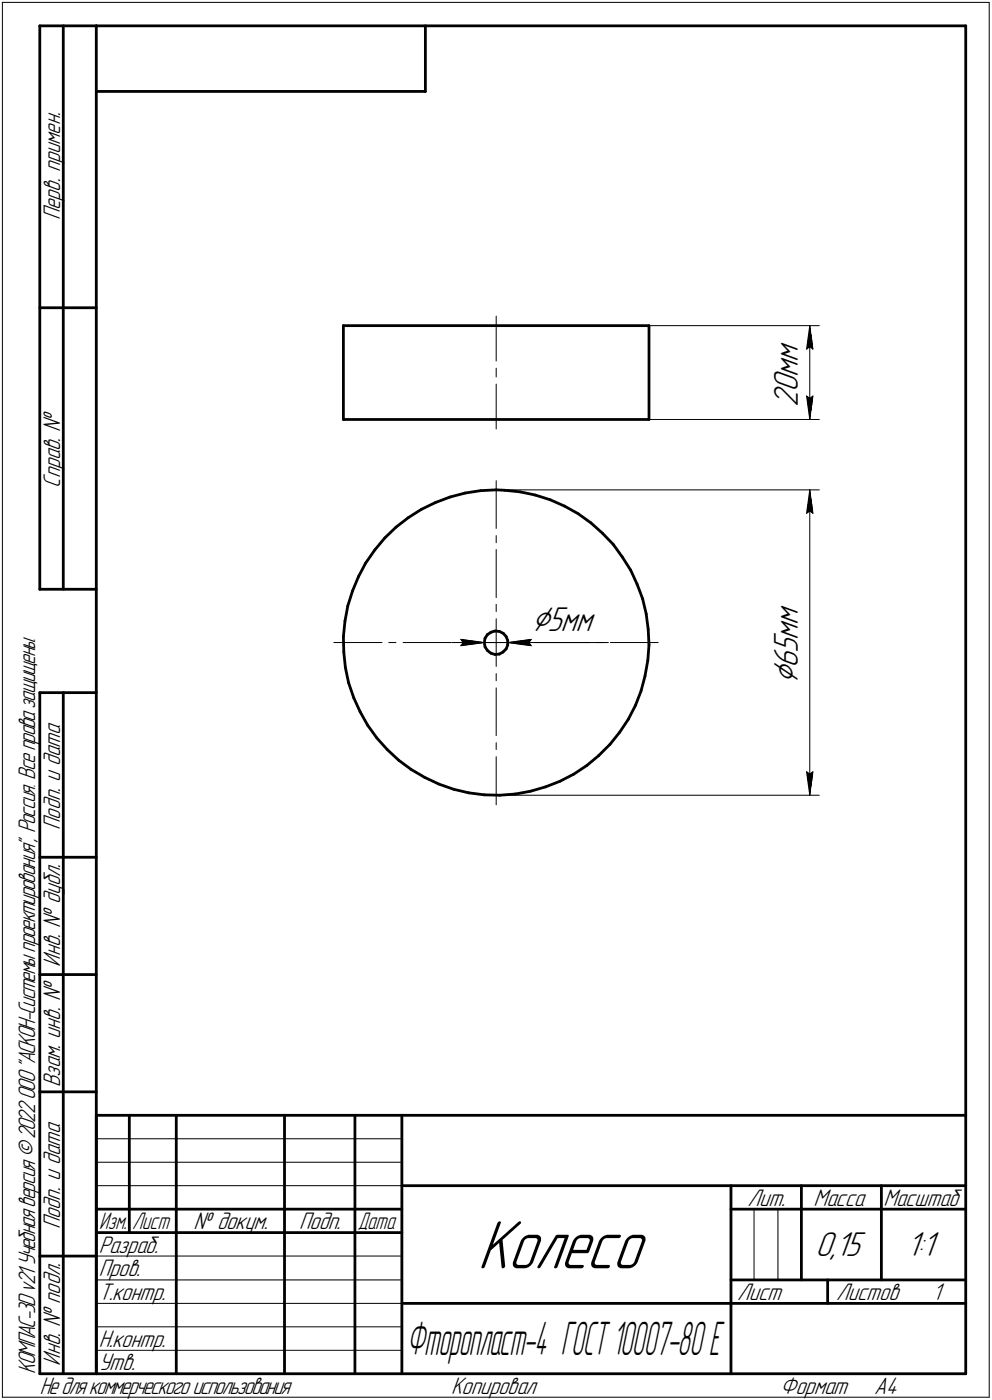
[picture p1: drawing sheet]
<svg xmlns="http://www.w3.org/2000/svg" width="211mm" height="298mm" viewBox="0 0 211 298" stroke-linecap="round" stroke-linejoin="round" font-family="sans-serif">
<g fill="none" stroke="#000" stroke-width=".59">
<path d="M8.5 5.5v120zM8.5 5.5h12zM13.5 5.5v120zM20.5 5.5v287zM20.5 5.5h185zM20.5 19.5h70zM90.5 5.5v14zM205.5 5.5v287zM8.5 65.5h12zM73.1 69.3v20zM73.1 69.3h65zM138.1 69.3v20z"/>
<path d="M73.1 89.3h65zM77.8 119.9l-1.5 2.9zM79.8 117.1l-2 2.8zM81.9 114.6l2.3-2.3zM81.9 114.6l-2.1 2.5zM84.2 112.3l2.7-2.1zM86.9 110.2l2.8-1.7zM89.7 108.5l2.9-1.5zM92.6 107l3.2-1.2zM95.8 105.8l3.2-.8zM99 105l3.3-.5zM102.3 104.5l3.3-.2z"/>
<path d="M105.6 104.3l1.8 .1zM107.4 104.4l3.3 .3zM110.7 104.7l3.2 .7zM113.9 105.4l3.2 1zM117.1 106.4l3 1.4zM120.1 107.8l2.9 1.6zM123 109.4l2.7 1.9zM125.7 111.3l2.5 2.2zM128.2 113.5l2.3 2.4zM130.5 115.9l1.9 2.7zM132.4 118.6l1.8 2.8zM8.5 125.5h12z"/>
<path d="M73.1 135.6l.1 3.3zM73.2 138.9l.3 3.3zM73.4 132.2l-.3 3.4zM74 129l-.6 3.2zM75 125.8l-1 3.2zM76.3 122.8l-1.3 3zM103 136.8l.2 1zM103.2 137.8l.5 .7zM103.2 135.9l-.2 .9zM103.7 138.5l.8 .6zM103.7 135.1l.8-.5zM103.7 135.1l-.5 .8z"/>
<path d="M104.5 139.1l.8 .3zM104.5 134.6l.8-.2zM105.3 139.4l1-.1zM105.3 134.4l1 .1zM106.3 139.3l.7-.4zM106.3 134.5l.8 .4zM107 138.9l.7-.7zM107.1 134.9l.6 .7zM107.7 135.6l.3 .8zM108 137.3l-.3 .9zM108 136.4v.9zM134.2 121.4l1.4 3z"/>
<path d="M135.6 124.4l1.1 3.1zM136.7 127.5l.8 3.2zM137.5 130.7l.4 3.3zM137.9 134l.2 3.3zM138.1 137.3l-.3 3.3zM8.5 147.5v145zM8.5 147.5h12zM13.5 147.5v145zM73.5 142.2l.7 3.2zM74.2 145.4l1.1 3.2zM75.3 148.6l1.3 3zM76.6 151.6l1.6 2.8z"/>
<path d="M78.2 154.4l2 2.7zM80.2 157.1l2.2 2.5zM82.4 159.6l2.4 2.3zM131.8 156l-2 2.5zM133.7 153.2l-1.9 2.8zM135.2 150.2l-1.5 3zM136.4 147.2l-1.2 3zM137.2 143.9l-.8 3.3zM137.8 140.6l-.6 3.3zM84.8 161.9l2.7 1.9zM87.5 163.8l2.8 1.7zM90.3 165.5l3.1 1.5z"/>
<path d="M93.4 167l3.1 1.1zM96.5 168.1l3.2 .7zM99.7 168.8l3.3 .4zM103 169.2l3.3 .1zM106.3 169.3l3.3-.2zM109.6 169.1l3.3-.6zM112.9 168.5l3.2-.9zM116.1 167.6l3-1.2zM119.1 166.4l3-1.6zM122.1 164.8l2.8-1.8zM124.9 163l2.5-2.1zM127.4 160.9l2.4-2.4z"/>
<path d="M8.5 182.5h12zM8.5 207.5h12zM8.5 232.5h12zM20.5 237.5h185zM20.5 237.5v55zM27.5 237.5v25zM37.5 237.5v55zM60.5 237.5v55zM75.5 237.5v55zM85.5 237.5v55zM20.5 257.5h65zM85.5 252.5h120z"/>
<path d="M155.5 252.5v40zM155.5 257.5h15zM170.5 252.5v20zM170.5 257.5h35zM187.5 252.5v20zM8.5 267.5h12zM20.5 262.5h65zM85.5 277.5h70zM155.5 277.5h50zM155.5 272.5h50zM176.1 272.5v5zM8.5 292.5h12z"/>
<path d="M20.5 292.5h185z"/>
</g>
<g fill="none" stroke="#000" stroke-width=".21">
<path d="M.5 .5v297zM.5 .5h210zM210.5 .5v297zM105.6 78.4v1.9zM105.6 67.3v9.6zM138.1 69.3h36.2zM171.6 74.3l.7-.5zM172.3 69.3l.7 5zM172.3 73.8l.7 .5zM172.3 69.3l-.7 5zM172.3 69.3v20zM105.6 81.8v9.6z"/>
<path d="M138.1 89.3h36.2zM171.6 84.3l.7 5zM171.6 84.3l.7 .5zM172.3 84.8l.7-.5zM173 84.3l-.7 5zM105.6 102.4v10.1zM105.6 114v1.6zM105.6 117v10.3zM105.6 104.3h68.7zM171.6 109.3l.7-.5zM172.3 104.3l.7 5zM172.3 108.8l.7 .5z"/>
<path d="M172.3 104.3l-.7 5zM172.3 104.3v65zM71 136.8h10.3zM82.7 136.8h1.5zM85.8 136.8h10.1zM96.1 136.8h6.9zM97.5 136.8h1.5zM98 136.1l5 .7zM98 136.1l.6 .7zM98 137.5l5-.7zM98.6 136.8l-.6 .7zM100.5 136.8h5.1z"/>
<path d="M103 136.8h5zM105.6 136.8h5.1zM105.6 136.8v5.1zM105.6 128.7v1.5zM105.6 131.7v5.1zM108 136.8h21.5zM108 136.8l5 .7zM108 136.8l5-.7zM108 136.8h7.1zM112.2 136.8h1.4zM112.5 136.8l.5 .7zM113 136.1l-.5 .7z"/>
<path d="M115.1 136.8h10.3zM126.8 136.8h1.6zM129.9 136.8h10.1zM105.6 158.2v1.4zM105.6 146.5v10.1zM105.6 143.4v1.5zM105.6 161.1v10.3zM105.6 169.3h68.7zM171.6 164.3l.7 5zM171.6 164.3l.7 .5zM172.3 164.8l.7-.5zM173 164.3l-.7 5z"/>
<path d="M20.5 247.5h65zM20.5 252.5h65zM20.5 242.5h65zM160.4 257.5v15zM165.5 257.5v15zM20.5 267.5h65zM20.5 272.5h65zM20.5 277.5h65zM.5 297.5h210zM20.5 282.5h65zM20.5 287.5h65z"/>
</g>
<g fill="#fff" stroke="#fff" stroke-width=".21">
<path d="M164.2 72.1h7.1zM164.2 72.1h7.1zM164.2 72.2h7.1zM164.2 72.3h7.1zM164.2 72.4h7.1zM164.2 72.5h7.1zM164.2 72.6h7.1zM164.2 72.6h7.1zM164.2 72.7h7.1zM164.2 72.8h7.1zM164.2 72.9h7.1zM164.2 73h7.1zM164.2 73.1h7.1zM164.2 73.2h7.1zM164.2 73.2h7.1zM164.2 73.3h7.1zM164.2 73.4h7.1zM164.2 73.5h7.1zM164.2 73.6h7.1zM164.2 73.7h7.1zM164.2 73.7h7.1zM164.2 73.8h7.1zM164.2 73.9h7.1zM164.2 74h7.1zM164.2 74.1h7.1zM164.2 74.2h7.1zM164.2 74.3h7.1zM164.2 74.3h7.1zM164.2 74.4h7.1zM164.2 74.5h7.1zM164.2 74.6h7.1zM164.2 74.7h7.1zM164.2 74.8h7.1zM164.2 74.8h7.1zM164.2 74.9h7.1zM164.2 75h7.1zM164.2 75.1h7.1zM164.2 75.2h7.1zM164.2 75.3h7.1zM164.2 75.4h7.1zM164.2 75.4h7.1zM164.2 75.5h7.1zM164.2 75.6h7.1zM164.2 75.7h7.1zM164.2 75.8h7.1zM164.2 75.9h7.1zM164.2 75.9h7.1zM164.2 76h7.1zM164.2 76.1h7.1zM164.2 76.2h7.1zM164.2 76.3h7.1zM164.2 76.4h7.1zM164.2 76.5h7.1zM164.2 76.5h7.1zM164.2 76.6h7.1zM164.2 76.7h7.1zM164.2 76.8h7.1zM164.2 76.9h7.1zM164.2 77h7.1zM164.2 77h7.1zM164.2 77.1h7.1zM164.2 77.2h7.1zM164.2 77.3h7.1zM164.2 77.4h7.1zM164.2 77.5h7.1zM164.2 77.6h7.1zM164.2 77.6h7.1zM164.2 77.7h7.1zM164.2 77.8h7.1zM164.2 77.9h7.1zM164.2 78h7.1zM164.2 78.1h7.1zM164.2 78.1h7.1zM164.2 78.2h7.1zM164.2 78.3h7.1zM164.2 78.4h7.1zM164.2 78.5h7.1zM164.2 78.6h7.1zM164.2 78.7h7.1zM164.2 78.7h7.1zM164.2 78.8h7.1zM164.2 78.9h7.1zM164.2 79h7.1zM164.2 79.1h7.1zM164.2 79.2h7.1zM164.2 79.2h7.1zM164.2 79.3h7.1zM164.2 79.4h7.1zM164.2 79.5h7.1zM164.2 79.6h7.1zM164.2 79.7h7.1zM164.2 79.8h7.1zM164.2 79.8h7.1zM164.2 79.9h7.1zM164.2 80h7.1zM164.2 80.1h7.1zM164.2 80.2h7.1zM164.2 80.3h7.1zM164.2 80.3h7.1zM164.2 80.4h7.1zM164.2 80.5h7.1zM164.2 80.6h7.1zM164.2 80.7h7.1zM164.2 80.8h7.1zM164.2 80.9h7.1zM164.2 80.9h7.1zM164.2 81h7.1zM164.2 81.1h7.1zM164.2 81.2h7.1zM164.2 81.3h7.1zM164.2 81.4h7.1zM164.2 81.4h7.1zM164.2 81.5h7.1zM164.2 81.6h7.1zM164.2 81.7h7.1zM164.2 81.8h7.1zM164.2 81.9h7.1zM164.2 82h7.1zM164.2 82h7.1zM164.2 82.1h7.1zM164.2 82.2h7.1zM164.2 82.3h7.1zM164.2 82.4h7.1zM164.2 82.5h7.1zM164.2 82.5h7.1zM164.2 82.6h7.1zM164.2 82.7h7.1zM164.2 82.8h7.1zM164.2 82.9h7.1zM164.2 83h7.1zM164.2 83.1h7.1zM164.2 83.1h7.1zM164.2 83.2h7.1zM164.2 83.3h7.1zM164.2 83.4h7.1zM164.2 83.5h7.1zM164.2 83.6h7.1zM164.2 83.7h7.1zM164.2 83.7h7.1zM164.2 83.8h7.1zM164.2 83.9h7.1zM164.2 84h7.1zM164.2 84.1h7.1zM164.2 84.2h7.1zM164.2 84.2h7.1zM164.2 84.3h7.1zM164.2 84.4h7.1zM164.2 84.5h7.1zM164.2 84.6h7.1zM164.2 84.7h7.1zM164.2 84.8h7.1zM164.2 84.8h7.1zM164.2 84.9h7.1zM164.2 85h7.1zM164.2 85.1h7.1zM164.2 85.2h7.1zM164.2 85.3h7.1zM164.2 85.3h7.1zM164.2 85.4h7.1zM164.2 85.5h7.1zM164.2 85.6h7.1zM164.2 85.7h7.1zM164.2 85.8h7.1zM164.2 85.9h7.1zM164.2 85.9h7.1zM164.2 86h7.1zM164.2 86.1h7.1zM164.2 86.2h7.1zM164.2 86.3h7.1zM164.2 86.4h7.1zM164.2 86.4h7.1zM164.2 86.5h7.1z"/>
<path d="M171.1 83.8h2.5zM171.2 83.9h2.4zM171.2 84h2.4zM171.2 84.1h2.4zM171.2 84.2h2.4zM171.2 84.2h2.4zM171.2 84.3h2.4zM171.2 84.4h2.4zM171.2 84.5h2.3zM171.3 84.6h2.2zM171.3 84.7h2.2zM171.3 84.8h2.2zM171.3 84.8h2.2zM171.3 84.9h2.2zM171.3 85h2.2zM171.3 85.1h2.1zM171.3 85.2h2.1zM171.3 85.3h2.1zM171.4 85.3h2zM171.4 85.4h2zM171.4 85.5h2zM171.4 85.6h2zM171.4 85.7h1.9zM171.4 85.8h1.9zM171.4 85.9h1.9zM171.4 85.9h1.9zM171.4 86h1.9zM171.4 86.1h1.9zM171.4 86.2h1.9zM171.4 86.3h1.9zM171.4 86.4h1.8zM171.4 86.4h1.8zM171.4 86.5h1.8zM171.4 86.6h1.8zM171.4 86.7h1.8zM171.4 86.8h1.8zM171.5 86.9h1.7zM171.5 87h1.6zM171.5 87h1.6zM171.5 87.1h1.6zM171.5 87.2h1.6zM171.5 87.3h1.6zM171.5 87.4h1.6zM171.5 87.5h1.6zM171.5 87.5h1.6zM171.6 87.6h1.5zM171.6 87.7h1.5zM171.7 87.8h1.3zM171.7 87.9h1.3zM171.8 88h1.1zM171.8 88.1h1.1zM171.8 88.1h1zM171.9 88.2h.9zM171.9 88.3h.9zM172 88.4h.7zM172 88.5h.7zM172 88.6h.6zM172 88.6h.6zM172 88.7h.6zM172.1 88.8h.5zM172.1 88.9h.5zM172.2 89h.3zM172.2 89.1h.3z"/>
<path d="M172.2 69.6h.3zM172.2 69.7h.3zM172.1 69.8h.5zM172.1 69.8h.5zM172 69.9h.6zM172 70h.6zM172 70.1h.6zM172 70.2h.7zM172 70.3h.7zM171.9 70.4h.9zM171.9 70.4h.9zM171.8 70.5h1zM171.8 70.6h1.1zM171.8 70.7h1.1zM171.7 70.8h1.3zM171.7 70.9h1.3zM171.6 71h1.5zM171.6 71h1.5zM171.5 71.1h1.6zM171.5 71.2h1.6zM171.5 71.3h1.6zM171.5 71.4h1.6zM171.5 71.5h1.6zM171.5 71.5h1.6zM171.5 71.6h1.6zM171.5 71.7h1.6zM171.5 71.8h1.7zM171.4 71.9h1.8zM171.4 72h1.8zM171.4 72.1h1.8zM171.4 72.1h1.8zM171.4 72.2h1.8zM171.4 72.3h1.8zM171.4 72.4h1.9zM171.4 72.5h1.9zM171.4 72.6h1.9zM171.4 72.6h1.9zM171.4 72.7h1.9zM171.4 72.8h1.9zM171.4 72.9h1.9zM171.4 73h1.9zM171.4 73.1h2zM171.4 73.2h2zM171.4 73.2h2zM171.4 73.3h2zM171.3 73.4h2.1zM171.3 73.5h2.1zM171.3 73.6h2.1zM171.3 73.7h2.2zM171.3 73.7h2.2zM171.3 73.8h2.2zM171.3 73.9h2.2zM171.3 74h2.2zM171.3 74.1h2.2zM171.2 74.2h2.3zM171.2 74.3h2.4zM171.2 74.3h2.4zM171.2 74.4h2.4zM171.2 74.5h2.4zM171.2 74.6h2.4zM171.2 74.7h2.4zM171.2 74.8h2.4z"/>
<path d="M164.1 128h7.2zM164.1 128.1h7.2zM164.1 128.2h7.2zM164.1 128.3h7.2zM164.1 128.4h7.2zM164.1 128.4h7.2zM164.1 128.5h7.2zM164.1 128.6h7.2zM164.1 128.7h7.2zM164.1 128.8h7.2zM164.1 128.9h7.2zM164.1 128.9h7.2zM164.1 129h7.2zM164.1 129.1h7.2zM164.1 129.2h7.2zM164.1 129.3h7.2zM164.1 129.4h7.2zM164.1 129.5h7.2zM164.1 129.5h7.2zM164.1 129.6h7.2zM164.1 129.7h7.2zM164.1 129.8h7.2zM164.1 129.9h7.2zM164.1 130h7.2zM164.1 130h7.2zM164.1 130.1h7.2zM164.1 130.2h7.2zM164.1 130.3h7.2zM164.1 130.4h7.2zM164.1 130.5h7.2zM164.1 130.6h7.2zM164.1 130.6h7.2zM164.1 130.7h7.2zM164.1 130.8h7.2zM164.1 130.9h7.2zM164.1 131h7.2zM164.1 131.1h7.2zM164.1 131.1h7.2zM164.1 131.2h7.2zM164.1 131.3h7.2zM164.1 131.4h7.2zM164.1 131.5h7.2zM164.1 131.6h7.2zM164.1 131.7h7.2zM164.1 131.7h7.2zM164.1 131.8h7.2zM164.1 131.9h7.2zM164.1 132h7.2zM164.1 132.1h7.2zM164.1 132.2h7.2zM164.1 132.2h7.2zM164.1 132.3h7.2zM164.1 132.4h7.2zM164.1 132.5h7.2zM164.1 132.6h7.2zM164.1 132.7h7.2zM164.1 132.8h7.2zM164.1 132.8h7.2zM164.1 132.9h7.2zM164.1 133h7.2zM164.1 133.1h7.2zM164.1 133.2h7.2zM164.1 133.3h7.2zM164.1 133.3h7.2zM164.1 133.4h7.2zM164.1 133.5h7.2zM164.1 133.6h7.2zM164.1 133.7h7.2zM164.1 133.8h7.2zM164.1 133.9h7.2zM164.1 133.9h7.2zM164.1 134h7.2zM164.1 134.1h7.2zM164.1 134.2h7.2zM164.1 134.3h7.2zM164.1 134.4h7.2zM164.1 134.5h7.2zM164.1 134.5h7.2zM164.1 134.6h7.2zM164.1 134.7h7.2zM164.1 134.8h7.2zM164.1 134.9h7.2zM164.1 135h7.2zM164.1 135h7.2zM164.1 135.1h7.2zM164.1 135.2h7.2zM164.1 135.3h7.2zM164.1 135.4h7.2zM164.1 135.5h7.2zM164.1 135.6h7.2zM164.1 135.6h7.2zM164.1 135.7h7.2zM164.1 135.8h7.2zM164.1 135.9h7.2zM164.1 136h7.2zM164.1 136.1h7.2zM164.1 136.1h7.2zM164.1 136.2h7.2zM164.1 136.3h7.2zM164.1 136.4h7.2zM164.1 136.5h7.2zM164.1 136.6h7.2zM164.1 136.7h7.2zM164.1 136.7h7.2zM164.1 136.8h7.2zM164.1 136.9h7.2zM164.1 137h7.2zM164.1 137.1h7.2zM164.1 137.2h7.2zM164.1 137.2h7.2zM164.1 137.3h7.2zM164.1 137.4h7.2zM164.1 137.5h7.2zM164.1 137.6h7.2zM164.1 137.7h7.2zM164.1 137.8h7.2zM164.1 137.8h7.2zM164.1 137.9h7.2zM164.1 138h7.2zM164.1 138.1h7.2zM164.1 138.2h7.2zM164.1 138.3h7.2zM164.1 138.3h7.2zM164.1 138.4h7.2zM164.1 138.5h7.2zM164.1 138.6h7.2zM164.1 138.7h7.2zM164.1 138.8h7.2zM164.1 138.9h7.2zM164.1 138.9h7.2zM164.1 139h7.2zM164.1 139.1h7.2zM164.1 139.2h7.2zM164.1 139.3h7.2zM164.1 139.4h7.2zM164.1 139.4h7.2zM164.1 139.5h7.2zM164.1 139.6h7.2zM164.1 139.7h7.2zM164.1 139.8h7.2zM164.1 139.9h7.2zM164.1 140h7.2zM164.1 140h7.2zM164.1 140.1h7.2zM164.1 140.2h7.2zM164.1 140.3h7.2zM164.1 140.4h7.2zM164.1 140.5h7.2zM164.1 140.5h7.2zM164.1 140.6h7.2zM164.1 140.7h7.2zM164.1 140.8h7.2zM164.1 140.9h7.2zM164.1 141h7.2zM164.1 141.1h7.2zM164.1 141.1h7.2zM164.1 141.2h7.2zM164.1 141.3h7.2zM164.1 141.4h7.2zM164.1 141.5h7.2zM164.1 141.6h7.2zM164.1 141.6h7.2zM164.1 141.7h7.2zM164.1 141.8h7.2zM164.1 141.9h7.2zM164.1 142h7.2zM164.1 142.1h7.2zM164.1 142.2h7.2zM164.1 142.2h7.2zM164.1 142.3h7.2zM164.1 142.4h7.2zM164.1 142.5h7.2zM164.1 142.6h7.2zM164.1 142.7h7.2zM164.1 142.7h7.2zM164.1 142.8h7.2zM164.1 142.9h7.2zM164.1 143h7.2zM164.1 143.1h7.2zM164.1 143.2h7.2zM164.1 143.3h7.2zM164.1 143.3h7.2zM164.1 143.4h7.2zM164.1 143.5h7.2zM164.1 143.6h7.2zM164.1 143.7h7.2zM164.1 143.8h7.2zM164.1 143.8h7.2zM164.1 143.9h7.2zM164.1 144h7.2zM164.1 144.1h7.2zM164.1 144.2h7.2zM164.1 144.3h7.2zM164.1 144.4h7.2zM164.1 144.4h7.2zM164.1 144.5h7.2zM164.1 144.6h7.2zM164.1 144.7h7.2zM164.1 144.8h7.2zM164.1 144.9h7.2zM164.1 144.9h7.2zM164.1 145h7.2zM164.1 145.1h7.2zM164.1 145.2h7.2zM164.1 145.3h7.2zM164.1 145.4h7.2zM164.1 145.5h7.2zM164.1 145.5h7.2z"/>
<path d="M172.2 104.6h.3zM172.2 104.6h.3zM172.1 104.7h.5zM172.1 104.8h.5zM172 104.9h.6zM172 105h.6zM172 105.1h.6zM172 105.2h.7zM172 105.2h.7zM171.9 105.3h.9zM171.9 105.4h.9zM171.8 105.5h1zM171.8 105.6h1.1zM171.8 105.7h1.1zM171.7 105.7h1.3zM171.7 105.8h1.3zM171.6 105.9h1.5zM171.6 106h1.5zM171.5 106.1h1.6zM171.5 106.2h1.6zM171.5 106.3h1.6zM171.5 106.3h1.6zM171.5 106.4h1.6zM171.5 106.5h1.6zM171.5 106.6h1.6zM171.5 106.7h1.6zM171.5 106.8h1.7zM171.4 106.8h1.8zM171.4 106.9h1.8zM171.4 107h1.8zM171.4 107.1h1.8zM171.4 107.2h1.8zM171.4 107.3h1.8zM171.4 107.4h1.9zM171.4 107.4h1.9zM171.4 107.5h1.9zM171.4 107.6h1.9zM171.4 107.7h1.9zM171.4 107.8h1.9zM171.4 107.9h1.9zM171.4 107.9h1.9zM171.4 108h2zM171.4 108.1h2zM171.4 108.2h2zM171.4 108.3h2zM171.3 108.4h2.1zM171.3 108.5h2.1zM171.3 108.5h2.1zM171.3 108.6h2.2zM171.3 108.7h2.2zM171.3 108.8h2.2zM171.3 108.9h2.2zM171.3 109h2.2zM171.3 109.1h2.2zM171.2 109.1h2.3zM171.2 109.2h2.4zM171.2 109.3h2.4zM171.2 109.4h2.4zM171.2 109.5h2.4zM171.2 109.6h2.4zM171.2 109.6h2.4zM171.2 109.7h2.4z"/>
<path d="M171.1 163.8h2.5zM171.2 163.9h2.4zM171.2 164h2.4zM171.2 164.1h2.4zM171.2 164.2h2.4zM171.2 164.3h2.4zM171.2 164.3h2.4zM171.2 164.4h2.4zM171.2 164.5h2.3zM171.3 164.6h2.2zM171.3 164.7h2.2zM171.3 164.8h2.2zM171.3 164.8h2.2zM171.3 164.9h2.2zM171.3 165h2.2zM171.3 165.1h2.1zM171.3 165.2h2.1zM171.3 165.3h2.1zM171.4 165.4h2zM171.4 165.4h2zM171.4 165.5h2zM171.4 165.6h2zM171.4 165.7h1.9zM171.4 165.8h1.9zM171.4 165.9h1.9zM171.4 165.9h1.9zM171.4 166h1.9zM171.4 166.1h1.9zM171.4 166.2h1.9zM171.4 166.3h1.9zM171.4 166.4h1.8zM171.4 166.5h1.8zM171.4 166.5h1.8zM171.4 166.6h1.8zM171.4 166.7h1.8zM171.4 166.8h1.8zM171.5 166.9h1.7zM171.5 167h1.6zM171.5 167h1.6zM171.5 167.1h1.6zM171.5 167.2h1.6zM171.5 167.3h1.6zM171.5 167.4h1.6zM171.5 167.5h1.6zM171.5 167.6h1.6zM171.6 167.6h1.5zM171.6 167.7h1.5zM171.7 167.8h1.3zM171.7 167.9h1.3zM171.8 168h1.1zM171.8 168.1h1.1zM171.8 168.1h1zM171.9 168.2h.9zM171.9 168.3h.9zM172 168.4h.7zM172 168.5h.7zM172 168.6h.6zM172 168.7h.6zM172 168.7h.6zM172.1 168.8h.5zM172.1 168.9h.5zM172.2 169h.3zM172.2 169.1h.3z"/>
<path d="M97.5 135.7h.8zM97.5 135.8h1.6zM97.5 135.9h2.3zM97.5 136h3.1zM97.5 136.1h3.8zM97.5 136.1h4zM97.5 136.2h4.2zM97.5 136.3h4.4zM97.5 136.4h4.6zM97.5 136.5h4.8zM97.5 136.6h4.9zM97.5 136.7h5.2zM97.5 136.7h5.4zM97.5 136.8h5.5zM97.5 136.9h5.4zM97.5 137h5.2zM97.5 137.1h4.9zM97.5 137.2h4.8zM97.5 137.2h4.6zM97.5 137.3h4.4zM97.5 137.4h4.2zM97.5 137.5h4zM97.5 137.6h3.8zM97.5 137.7h3.2zM97.5 137.8h2.6zM97.5 137.8h1.9zM97.5 137.9h1.3zM97.5 138h.7z"/>
<path d="M112.9 135.7h.6zM112.1 135.8h1.4zM111.3 135.9h2.2zM110.6 136h2.9zM109.8 136.1h3.7zM109.6 136.1h3.9zM109.5 136.2h4zM109.2 136.3h4.3zM109.1 136.4h4.4zM108.9 136.5h4.6zM108.6 136.6h4.9zM108.5 136.7h5zM108.3 136.7h5.2zM108 136.8h5.5zM108.3 136.9h5.2zM108.5 137h5zM108.6 137.1h4.9zM108.9 137.2h4.6zM109.1 137.2h4.4zM109.2 137.3h4.3zM109.5 137.4h4zM109.6 137.5h3.9zM109.8 137.6h3.7zM110.5 137.7h3zM111.1 137.8h2.4zM111.7 137.8h1.8zM112.4 137.9h1.1zM112.9 138h.6z"/>
<path d="M113 128.6h14.4zM113 128.7h14.4zM113 128.8h14.4zM113 128.9h14.4zM113 128.9h14.4zM113 129h14.4zM113 129.1h14.4zM113 129.2h14.4zM113 129.3h14.4zM113 129.4h14.4zM113 129.5h14.4zM113 129.5h14.4zM113 129.6h14.4zM113 129.7h14.4zM113 129.8h14.4zM113 129.9h14.4zM113 130h14.4zM113 130h14.4zM113 130.1h14.4zM113 130.2h14.4zM113 130.3h14.4zM113 130.4h14.4zM113 130.5h14.4zM113 130.6h14.4zM113 130.6h14.4zM113 130.7h14.4zM113 130.8h14.4zM113 130.9h14.4zM113 131h14.4zM113 131.1h14.4zM113 131.1h14.4zM113 131.2h14.4zM113 131.3h14.4zM113 131.4h14.4zM113 131.5h14.4zM113 131.6h14.4zM113 131.7h14.4zM113 131.7h14.4zM113 131.8h14.4zM113 131.9h14.4zM113 132h14.4zM113 132.1h14.4zM113 132.2h14.4zM113 132.2h14.4zM113 132.3h14.4zM113 132.4h14.4zM113 132.5h14.4zM113 132.6h14.4zM113 132.7h14.4zM113 132.8h14.4zM113 132.8h14.4zM113 132.9h14.4zM113 133h14.4zM113 133.1h14.4zM113 133.2h14.4zM113 133.3h14.4zM113 133.3h14.4zM113 133.4h14.4zM113 133.5h14.4zM113 133.6h14.4zM113 133.7h14.4zM113 133.8h14.4zM113 133.9h14.4zM113 133.9h14.4zM113 134h14.4zM113 134.1h14.4zM113 134.2h14.4zM113 134.3h14.4zM113 134.4h14.4zM113 134.5h14.4zM113 134.5h14.4zM113 134.6h14.4zM113 134.7h14.4zM113 134.8h14.4zM113 134.9h14.4zM113 135h14.4zM113 135h14.4zM113 135.1h14.4zM113 135.2h14.4zM113 135.3h14.4zM113 135.4h14.4zM113 135.5h14.4zM113 135.6h14.4zM113 135.6h14.4zM113 135.7h14.4z"/>
</g>
<g fill="#000" stroke="#000" stroke-width=".21">
<path d="M172.1 70.6h.2zM172.1 70.7h.2zM172.1 70.8h.2zM172.1 70.9h.2zM172.1 71h.2zM172.1 71h.2zM172.1 71.1h.2zM172.1 71.2h.2zM172 71.3h.3zM172 71.4h.3zM172 71.5h.3zM172 71.5h.3zM172 71.6h.3zM172 71.7h.3zM172 71.8h.3zM172 71.9h.3zM172 72h.3zM172 72.1h.3zM172 72.1h.3zM172 72.2h.3zM172 72.3h.3zM172 72.4h.3zM171.9 72.5h.4zM171.9 72.6h.4zM171.9 72.6h.4zM171.9 72.7h.4zM171.9 72.8h.4zM171.9 72.9h.4zM171.9 73h.4zM171.9 73.1h.4zM171.8 73.2h.5zM171.8 73.2h.5zM171.8 73.3h.5zM171.8 73.4h.5zM171.8 73.5h.5zM171.8 73.6h.5zM171.8 73.7h.5zM171.7 73.7h.6zM171.7 73.8h.6zM171.7 73.9h.5zM171.7 74h.4zM171.7 74.1h.3zM171.7 74.2h.2z"/>
<path d="M172.3 70h.2zM172.3 70.1h.2zM172.3 70.2h.2zM172.3 70.3h.2zM172.3 70.4h.2zM172.3 70.4h.2zM172.3 70.5h.2zM172.3 70.6h.3zM172.3 70.7h.3zM172.3 70.8h.3zM172.3 70.9h.3zM172.3 71h.3zM172.3 71h.3zM172.3 71.1h.3zM172.3 71.2h.3zM172.3 71.3h.3zM172.3 71.4h.3zM172.3 71.5h.3zM172.3 71.5h.3zM172.3 71.6h.3zM172.3 71.7h.3zM172.3 71.8h.3zM172.3 71.9h.4zM172.3 72h.4zM172.3 72.1h.4zM172.3 72.1h.4zM172.3 72.2h.4zM172.3 72.3h.4zM172.3 72.4h.4zM172.3 72.5h.5zM172.3 72.6h.5zM172.3 72.6h.5zM172.3 72.7h.5zM172.3 72.8h.5zM172.3 72.9h.5zM172.3 73h.5zM172.3 73.1h.5zM172.3 73.2h.6zM172.3 73.2h.6zM172.3 73.3h.6zM172.3 73.4h.6zM172.3 73.5h.6zM172.3 73.6h.6zM172.3 73.7h.6zM172.3 73.7h.7zM172.3 73.8h.7zM172.5 73.9h.5zM172.6 74h.4zM172.6 74.1h.4zM172.8 74.2h.2z"/>
<path d="M171.7 84.5h.2zM171.7 84.6h.3zM171.7 84.7h.4zM171.7 84.8h.5zM171.7 84.8h.6zM171.7 84.9h.6zM171.8 85h.5zM171.8 85.1h.5zM171.8 85.2h.5zM171.8 85.3h.5zM171.8 85.3h.5zM171.8 85.4h.5zM171.8 85.5h.5zM171.9 85.6h.4zM171.9 85.7h.4zM171.9 85.8h.4zM171.9 85.9h.4zM171.9 85.9h.4zM171.9 86h.4zM171.9 86.1h.4zM171.9 86.2h.4zM172 86.3h.3zM172 86.4h.3zM172 86.4h.3zM172 86.5h.3zM172 86.6h.3zM172 86.7h.3zM172 86.8h.3zM172 86.9h.3zM172 87h.3zM172 87h.3zM172 87.1h.3zM172 87.2h.3zM172 87.3h.3zM172 87.4h.3zM172.1 87.5h.2zM172.1 87.5h.2zM172.1 87.6h.2zM172.1 87.7h.2zM172.1 87.8h.2zM172.1 87.9h.2zM172.1 88h.2zM172.1 88.1h.2z"/>
<path d="M172.8 84.5h.2zM172.6 84.6h.4zM172.6 84.7h.4zM172.5 84.8h.5zM172.3 84.8h.7zM172.3 84.9h.7zM172.3 85h.6zM172.3 85.1h.6zM172.3 85.2h.6zM172.3 85.3h.6zM172.3 85.3h.6zM172.3 85.4h.6zM172.3 85.5h.6zM172.3 85.6h.5zM172.3 85.7h.5zM172.3 85.8h.5zM172.3 85.9h.5zM172.3 85.9h.5zM172.3 86h.5zM172.3 86.1h.5zM172.3 86.2h.5zM172.3 86.3h.4zM172.3 86.4h.4zM172.3 86.4h.4zM172.3 86.5h.4zM172.3 86.6h.4zM172.3 86.7h.4zM172.3 86.8h.4zM172.3 86.9h.3zM172.3 87h.3zM172.3 87h.3zM172.3 87.1h.3zM172.3 87.2h.3zM172.3 87.3h.3zM172.3 87.4h.3zM172.3 87.5h.3zM172.3 87.5h.3zM172.3 87.6h.3zM172.3 87.7h.3zM172.3 87.8h.3zM172.3 87.9h.3zM172.3 88h.3zM172.3 88.1h.3zM172.3 88.1h.2zM172.3 88.2h.2zM172.3 88.3h.2zM172.3 88.4h.2zM172.3 88.5h.2zM172.3 88.6h.2zM172.3 88.6h.2z"/>
<path d="M172.1 105.6h.2zM172.1 105.7h.2zM172.1 105.7h.2zM172.1 105.8h.2zM172.1 105.9h.2zM172.1 106h.2zM172.1 106.1h.2zM172.1 106.2h.2zM172 106.3h.3zM172 106.3h.3zM172 106.4h.3zM172 106.5h.3zM172 106.6h.3zM172 106.7h.3zM172 106.8h.3zM172 106.8h.3zM172 106.9h.3zM172 107h.3zM172 107.1h.3zM172 107.2h.3zM172 107.3h.3zM172 107.4h.3zM171.9 107.4h.4zM171.9 107.5h.4zM171.9 107.6h.4zM171.9 107.7h.4zM171.9 107.8h.4zM171.9 107.9h.4zM171.9 107.9h.4zM171.9 108h.4zM171.8 108.1h.5zM171.8 108.2h.5zM171.8 108.3h.5zM171.8 108.4h.5zM171.8 108.5h.5zM171.8 108.5h.5zM171.8 108.6h.5zM171.7 108.7h.6zM171.7 108.8h.6zM171.7 108.9h.5zM171.7 109h.4zM171.7 109.1h.3zM171.7 109.1h.2z"/>
<path d="M172.3 105h.2zM172.3 105.1h.2zM172.3 105.2h.2zM172.3 105.2h.2zM172.3 105.3h.2zM172.3 105.4h.2zM172.3 105.5h.2zM172.3 105.6h.3zM172.3 105.7h.3zM172.3 105.7h.3zM172.3 105.8h.3zM172.3 105.9h.3zM172.3 106h.3zM172.3 106.1h.3zM172.3 106.2h.3zM172.3 106.3h.3zM172.3 106.3h.3zM172.3 106.4h.3zM172.3 106.5h.3zM172.3 106.6h.3zM172.3 106.7h.3zM172.3 106.8h.3zM172.3 106.8h.4zM172.3 106.9h.4zM172.3 107h.4zM172.3 107.1h.4zM172.3 107.2h.4zM172.3 107.3h.4zM172.3 107.4h.4zM172.3 107.4h.5zM172.3 107.5h.5zM172.3 107.6h.5zM172.3 107.7h.5zM172.3 107.8h.5zM172.3 107.9h.5zM172.3 107.9h.5zM172.3 108h.5zM172.3 108.1h.6zM172.3 108.2h.6zM172.3 108.3h.6zM172.3 108.4h.6zM172.3 108.5h.6zM172.3 108.5h.6zM172.3 108.6h.6zM172.3 108.7h.7zM172.3 108.8h.7zM172.5 108.9h.5zM172.6 109h.4zM172.6 109.1h.4zM172.8 109.1h.2z"/>
<path d="M98.1 136.2h.6zM98.2 136.3h1.1zM98.3 136.4h1.7zM98.3 136.5h2.3zM98.4 136.6h2.8zM98.5 136.7h3.4zM98.6 136.7h3.8z"/>
<path d="M98.6 136.8h4.4zM98.6 136.9h3.8zM98.5 137h3.4zM98.4 137.1h2.8zM98.3 137.2h2.3zM98.3 137.2h1.7zM98.2 137.3h1.1zM98.1 137.4h.6z"/>
<path d="M108 136.8h4.5zM108.7 136.9h3.9zM109.3 137h3.4zM110 137.1h2.8zM110.6 137.2h2.2zM111.2 137.2h1.7zM111.8 137.3h1.1zM112.4 137.4h.6z"/>
<path d="M112.4 136.2h.6zM111.8 136.3h1.1zM111.2 136.4h1.7zM110.6 136.5h2.2zM110 136.6h2.8zM109.3 136.7h3.4zM108.7 136.7h3.9z"/>
<path d="M171.7 164.5h.2zM171.7 164.6h.3zM171.7 164.7h.4zM171.7 164.8h.5zM171.7 164.8h.6zM171.7 164.9h.6zM171.8 165h.5zM171.8 165.1h.5zM171.8 165.2h.5zM171.8 165.3h.5zM171.8 165.4h.5zM171.8 165.4h.5zM171.8 165.5h.5zM171.9 165.6h.4zM171.9 165.7h.4zM171.9 165.8h.4zM171.9 165.9h.4zM171.9 165.9h.4zM171.9 166h.4zM171.9 166.1h.4zM171.9 166.2h.4zM172 166.3h.3zM172 166.4h.3zM172 166.5h.3zM172 166.5h.3zM172 166.6h.3zM172 166.7h.3zM172 166.8h.3zM172 166.9h.3zM172 167h.3zM172 167h.3zM172 167.1h.3zM172 167.2h.3zM172 167.3h.3zM172 167.4h.3zM172.1 167.5h.2zM172.1 167.6h.2zM172.1 167.6h.2zM172.1 167.7h.2zM172.1 167.8h.2zM172.1 167.9h.2zM172.1 168h.2zM172.1 168.1h.2z"/>
<path d="M172.8 164.5h.2zM172.6 164.6h.4zM172.6 164.7h.4zM172.5 164.8h.5zM172.3 164.8h.7zM172.3 164.9h.7zM172.3 165h.6zM172.3 165.1h.6zM172.3 165.2h.6zM172.3 165.3h.6zM172.3 165.4h.6zM172.3 165.4h.6zM172.3 165.5h.6zM172.3 165.6h.5zM172.3 165.7h.5zM172.3 165.8h.5zM172.3 165.9h.5zM172.3 165.9h.5zM172.3 166h.5zM172.3 166.1h.5zM172.3 166.2h.5zM172.3 166.3h.4zM172.3 166.4h.4zM172.3 166.5h.4zM172.3 166.5h.4zM172.3 166.6h.4zM172.3 166.7h.4zM172.3 166.8h.4zM172.3 166.9h.3zM172.3 167h.3zM172.3 167h.3zM172.3 167.1h.3zM172.3 167.2h.3zM172.3 167.3h.3zM172.3 167.4h.3zM172.3 167.5h.3zM172.3 167.6h.3zM172.3 167.6h.3zM172.3 167.7h.3zM172.3 167.8h.3zM172.3 167.9h.3zM172.3 168h.3zM172.3 168.1h.3zM172.3 168.1h.2zM172.3 168.2h.2zM172.3 168.3h.2zM172.3 168.4h.2zM172.3 168.5h.2zM172.3 168.6h.2zM172.3 168.7h.2z"/>
</g>
<text font-size="15.6" x="101.6" y="270.1">Колесо</text>
<text font-size="10.5" x="86.6" y="288.5">Фторопласт-4 ГОСТ10007-80Е</text>
<g font-size="8.5">
<text x="113.1" y="134.3">Ç5мм</text>
<text x="169.7" y="145.6" transform="rotate(-90 169.7 145.6)">Ç</text>
</g>
<g font-size="7.8">
<text x="169.8" y="77.1" transform="rotate(-90 169.8 77.1)">м</text>
<text x="169.8" y="83.4" transform="rotate(-90 169.8 83.4)">0</text>
<text x="169.8" y="80.2" transform="rotate(-90 169.8 80.2)">м</text>
<text x="169.8" y="86.6" transform="rotate(-90 169.8 86.6)">2</text>
<text x="169.7" y="136.2" transform="rotate(-90 169.7 136.2)">м</text>
<text x="169.7" y="133" transform="rotate(-90 169.7 133)">м</text>
<text x="169.7" y="142.2" transform="rotate(-90 169.7 142.2)">6</text>
<text x="169.7" y="139" transform="rotate(-90 169.7 139)">5</text>
<text x="173.5" y="267.5">0,15</text>
<text x="192.9" y="267.5">1:1</text>
</g>
<g font-size="5.4">
<text x="12.8" y="46.9" transform="rotate(-90 12.8 46.9)">Перв. примен.</text>
<text x="12.8" y="103.8" transform="rotate(-90 12.8 103.8)">Справ. №</text>
<text x="12.8" y="176.7" transform="rotate(-90 12.8 176.7)">Подп. и дата</text>
<text x="12.8" y="205.8" transform="rotate(-90 12.8 205.8)">Инв. № дубл.</text>
<text x="12.8" y="231.6" transform="rotate(-90 12.8 231.6)">Взам. инв. №</text>
<text x="159.1" y="256.8">Лит.</text>
<text x="173.1" y="256.8">Масса</text>
<text x="188" y="256.8">Масштаб</text>
<text x="12.8" y="261.7" transform="rotate(-90 12.8 261.7)">Подп. и дата</text>
<text x="41.2" y="261.8">№ докум.</text>
<text x="63.6" y="261.8">Подп.</text>
<text x="21" y="266.8">Разраб.</text>
<text x="21" y="271.8">Пров.</text>
<text x="21" y="276.8">Т.контр.</text>
<text x="156.9" y="276.8">Лист</text>
<text x="177.9" y="276.8">Листов</text>
<text x="198.4" y="276.8">1</text>
<text x="21" y="286.8">Н.контр.</text>
<text x="7.5" y="292.5" transform="rotate(-90 7.5 292.5)">КОМПАС-3Dv21 Учебнаяверсия©2022ООО&quot;АСКОН-Системыпроектирования&quot;, Россия. Всеправазащищены.</text>
<text x="12.8" y="290.8" transform="rotate(-90 12.8 290.8)">Инв. № подл.</text>
<text x="21" y="291.8">Утв.</text>
<text x="8.5" y="296.7">Недлякоммерческогоиспользования</text>
<text x="96" y="296.8">Копировал</text>
<text x="166" y="296.8">Формат</text>
<text x="186" y="296.8">A4</text>
</g>
<g font-size="5.3">
<text x="21.1" y="261.8">Изм.</text>
<text x="28.1" y="261.8">Лист</text>
<text x="76.1" y="261.8">Дата</text>
</g>
</svg>
